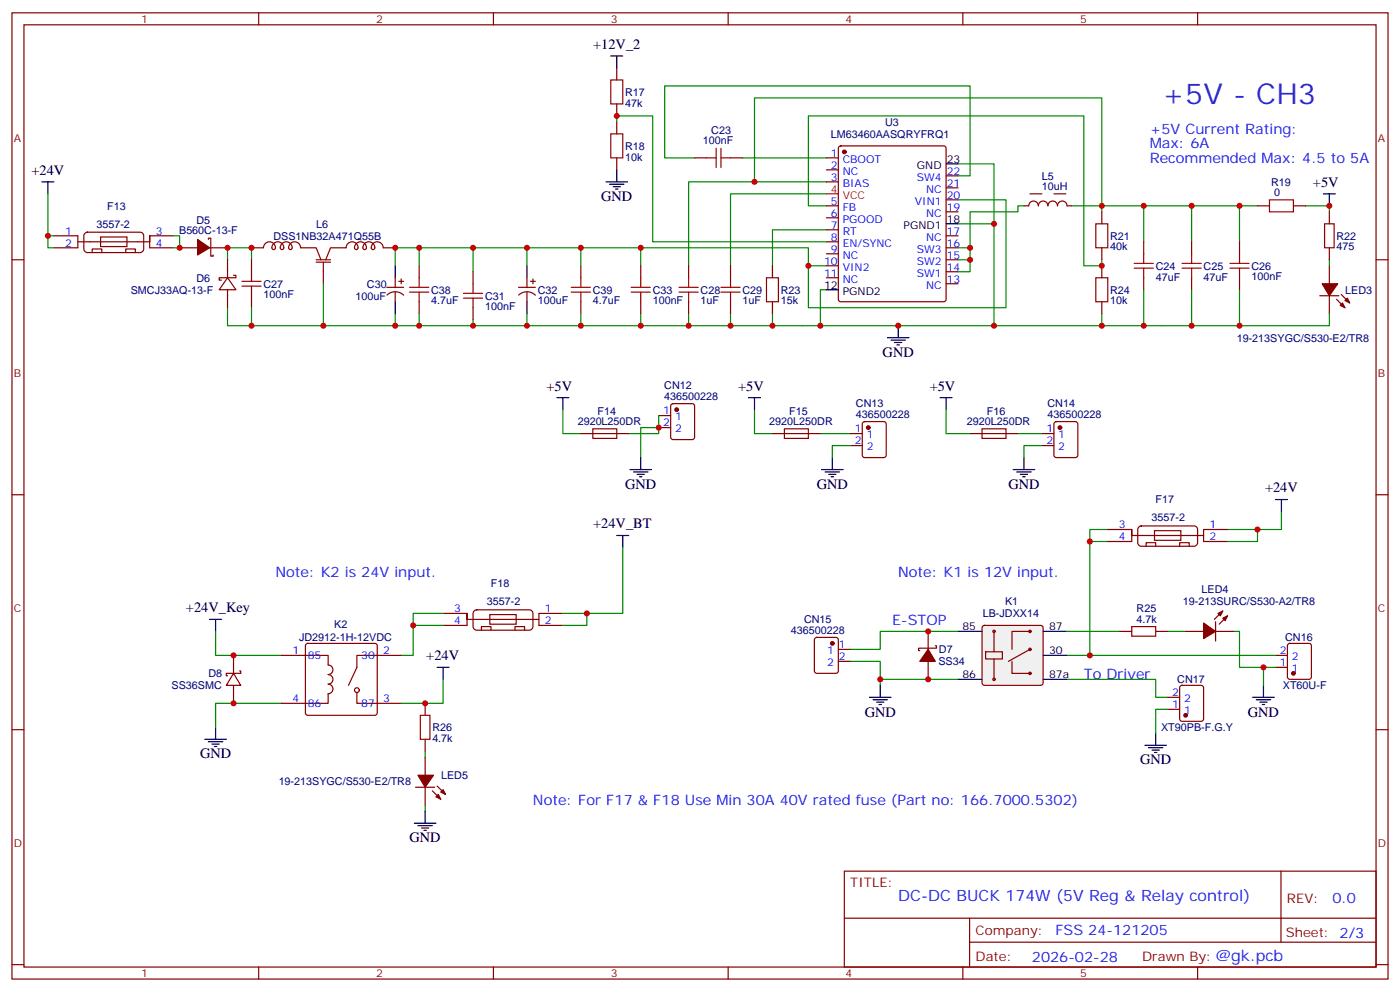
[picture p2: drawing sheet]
<svg xmlns="http://www.w3.org/2000/svg" width="412mm" height="292mm" viewBox="0 0 412 292" stroke-linecap="round" stroke-linejoin="round" font-family="sans-serif">
<g fill="none" stroke="#870000" stroke-width=".35">
<path d="M3.5 3.8h405.4v284.3h-405.4zM7.1 7.3h398.2v277.3h-398.2zM76.2 3.8v3.5M145.3 3.8v3.5M214.5 3.8v3.5M283.6 3.8v3.5M352.8 3.8v3.5M181.7 35.9v3.5M181.7 46.5v3.5M204.6 46.5h3.5M215.2 46.5h3.5M243.4 46.5h3.5"/>
<path d="M243.4 50h3.5M243.4 53.5h3.5M247.2 43.1l.4-.2h30.4l.5 .2 .2 .5v44.5l-.2 .5-.5 .2h-30.4l-.4-.2-.3-.5v-44.5zM278.7 58.8h3.5M278.7 55.3h3.5M278.7 51.8h3.5M303.4 57h3.5M310.4 57h3.6M3.5 76.4h3.6M15.9 69.4h7v3.5h-7M22.9 71.2h21.2v-1.8v3.5h7.1M24.9 68.8l.9-.5 15.8 .1 .5 .4 .2 .6v4.2l-.4 .5-.6 .2h-15.9l-.5-.5-.2-.5v-3.9z"/>
<path d="M27.2 74.3v-1h2.8v1M29.6 69.7h7.8v2.9h-7.8zM37 74.3v-1h2.9v1M44.1 69.4h7.1M52.9 72.9h5.3M61.4 70.4v-.3h.7v5.3h.7v-.4M61.7 72.9h5.3M74.1 76.4v3.6M139.3 80v3.5M188.7 78.2v3.5M202.8 78.2v3.5M215.2 78.2v3.5"/>
<path d="M227.5 78.2v3.5M243.4 60.6h3.5M243.4 64.1h3.5M243.4 67.6h3.5M243.4 71.2h3.5M243.4 74.7h3.5M243.4 78.2h3.5M278.7 76.4h3.5M278.7 72.9h3.5M278.7 80h3.5M278.7 69.4h3.5M278.7 62.3h3.5"/>
<path d="M301.6 60.6h1.4M303 60.6a1.41 1.41 0 0 1 1.5-1.4 1.41 1.41 0 0 1 1.4 1.4M305.9 60.6a1.41 1.41 0 0 1 1.4-1.4 1.41 1.41 0 0 1 1.4 1.4M308.7 60.6a1.41 1.41 0 0 1 1.4-1.4 1.41 1.41 0 0 1 1.4 1.4M311.5 60.6a1.41 1.41 0 0 1 1.4-1.4 1.41 1.41 0 0 1 1.4 1.4h1.4M324.6 62.3v3.6M324.6 72.9v3.5M324.6 78.2v3.5M336.9 71.2v3.5M351 71.2v3.5M365.1 71.2v3.5M391.6 78.2v5.3"/>
<path d="M405.3 76.4h3.6M74.1 87v3.6M113.9 84.6h5M114 86.8a3.5 3.5 0 0 1 4.9 .1M116.4 81.7v2.9M116.4 86v2.8M117.5 82.8h1.4M118.2 82.1v1.4M139.3 90.6v3.5M152.8 84.6h4.9M152.8 86.8a3.5 3.5 0 0 1 4.9 .1M155.2 81.7v2.9"/>
<path d="M155.2 86v2.8M156.3 82.8h1.4M157 82.1v1.4M188.7 88.8v3.5M202.8 88.8v3.5M215.2 88.8v3.5M227.5 88.8v3.5M243.4 81.7h3.5M278.7 83.5h3.5M324.6 88.8v3.5M336.9 81.7v3.6M351 81.7v3.6"/>
<path d="M365.1 81.7v3.6M388.8 87h5.6M391.6 87v5.3M393.7 88.1l2.5 2.5M395.1 86.7l2.5 2.4M3.5 145.6h3.6M326.3 155.8h7.1M335.4 155.2l.8-.4h15.9l.5 .4 .2 .6-.1 4.2-.4 .6-.6 .2-15.8-.1-.6-.4-.2-.6v-3.9zM340.1 156.2h7.7v2.8h-7.7zM354.5 157.6h-21.1v-1.8v3.5h-7.1M361.6 155.8h-7.1v3.5h7.1M405.3 145.6h3.6"/>
<path d="M337.6 160.8v-1.1h2.8v1.1M347.5 160.8v-1.1h2.8v1.1M3.5 214.7h3.6M405.3 214.7h3.6M248.7 256.4h156.6v28.2h-156.6zM377.3 256.4v20.9M248.7 270.2h156.5M285.6 277.3h119.6M285.6 270.2v14.1M3.5 283.9h3.6M76.2 284.6v3.5M145.3 284.6v3.5"/>
<path d="M214.5 284.6v3.5M283.6 284.6v3.5M352.8 284.6v3.5M405.3 283.9h3.6"/>
</g>
<g fill="none" stroke="#008700" stroke-width=".35">
<path d="M181.7 35.9v-1.8h10.6v37.1h51.1M14.1 57v15.9h1.8M204.6 46.5h-8.8v-21.2h90v26.5h-3.6M218.7 46.5h24.7M222.2 53.5h-19.4v24.7M243.4 53.5h-21.2v-24.7h102.4v31.8h-8.9M243.4 57h-28.2v21.2M282.2 58.8h14.1v31.8h-58.2v-12.4M282.2 48.2h10.6v17.7M14.1 69.4h1.8M51.2 69.4h1.7v3.5h-1.7M67 76.4v-3.5h7.1v3.5"/>
<path d="M139.3 72.9h-22.9v5.3M155.2 72.9h-15.9v7.1M188.7 72.9h-33.5v5.3M188.7 78.2v-5.3h49.4v5.3h5.3M243.4 60.6h-5.3v-26.5h81.2v44.1h5.3v-1.8M243.4 67.6h-15.9v10.6M282.2 76.4h3.6v3.6h-3.6M282.2 65.9h10.6v29.9h-65.3v-3.5M282.2 72.9h3.6v3.5M301.6 60.6h-1.7v1.7h-14.1v10.6M336.9 60.6h-12.3v1.7M351 71.2v-10.6h14.1v10.6"/>
<path d="M351 60.6h-14.1v10.6M365.1 60.6h5.3M384.5 60.6h7.1v1.7M391.6 76.4v1.8M67 90.6v5.2h49.4M74.1 90.6v5.2M116.4 92.3v3.5h22.9M139.3 94.1v1.7h15.9M155.2 92.3v3.5h33.5M188.7 92.3v3.5h14.1M202.8 92.3v3.5h12.4M215.2 92.3v3.5h12.3"/>
<path d="M243.4 85.3h-1.7v10.5M324.6 92.3v3.5h-31.8M324.6 95.8h12.3M336.9 85.3v10.5h28.2v-10.5M351 85.3v10.5M391.6 92.3v3.5h-26.5M194 125.8h-5.3v8.9M326.3 159.3h-5.3v33.6h-6.7M326.3 155.8h-5.3v3.5M377.5 150.5v5.3h-15.9M250.5 194.6h8.8v5.3M282.2 185.8h-22.9v5.3h-8.8"/>
<path d="M282.2 199.9h-22.9v1.8M314.3 199.9h26.1v5.3h3.6"/>
</g>
<g fill="#870000" stroke="#870000" stroke-width=".35">
<path d="M58.2 70.4l3.5 2.5-3.5 2.1z"/>
<path d="M395.5 89.1l.7 1.5-1.4-.7z"/>
<path d="M396.9 87.7l.7 1.4-1.4-.7z"/>
<path d="M389.5 83.5h4.6l-2.5 3.5z"/>
<circle cx="248.7" cy="44.7" r=".53"/>
</g>
<g fill="none" stroke="#000" stroke-width=".35">
<path d="M12.3 53.5h3.6M14.1 53.5v3.5M178.5 53.5h6.4M179.6 54.2h4.2M180.6 54.9h2.1M181.3 55.6h.7M181.7 50v3.5M278.7 48.2h3.5M389.8 57h3.5M391.6 57v3.6M116.4 78.2v3.5M155.2 78.2v3.5"/>
<path d="M278.7 65.9h3.5M116.4 88.8v3.5M155.2 88.8v3.5M243.4 85.3h3.5M261.4 99.4h6.4M264.6 95.8v3.6M164 117h3.6M165.8 117v3.5M262.5 100.1h4.2M263.5 100.8h2.1M264.2 101.5h.7M185.6 138.2h6.3"/>
<path d="M186.6 138.9h4.3M187.7 139.6h2.1M188.7 134.7v3.5M188.4 140.3h.7M375.7 147h3.5M377.5 147v3.5M256.1 205.2h6.4M257.2 205.9h4.2M258.2 206.6h2.1M258.9 207.3h.7M259.3 201.7v3.5M337.3 219.3h6.3"/>
<path d="M340.4 215.8v3.5M338.3 220h4.2M339.4 220.7h2.1M340.1 221.4h.7"/>
</g>
<g fill="none" stroke="#a10000" stroke-width=".35">
<path d="M179.9 39.4h3.5v7.1h-3.5zM208.1 46.5h2.9M211 43.6v5.7M212.4 46.5h2.8M212.4 43.6v5.7M74.1 80v2.8M322.8 65.9h3.5v7h-3.5zM334.1 78.9h5.6M334.1 77.5h5.6M336.9 74.7v2.8M336.9 78.9v2.8M348.2 78.9h5.6"/>
<path d="M348.2 77.5h5.6M351 74.7v2.8M351 78.9v2.8M362.3 78.9h5.6M362.3 77.5h5.6M365.1 74.7v2.8M365.1 78.9v2.8M71.3 84.2h5.6M71.3 82.8h5.6M74.1 84.2v2.8M136.5 87.7h5.7M136.5 86.3h5.7"/>
<path d="M139.3 83.5v2.8M139.3 87.7v2.9M185.9 86h5.7M185.9 84.6h5.7M188.7 81.7v2.9M188.7 86v2.8M200 86h5.7M200 84.6h5.7M202.8 81.7v2.9M202.8 86v2.8M212.4 86h5.6M212.4 84.6h5.6"/>
<path d="M215.2 81.7v2.9M215.2 86v2.8M225.8 81.7h3.5v7.1h-3.5zM322.8 81.7h3.5v7.1h-3.5z"/>
</g>
<path d="M243.4 57h3.5" fill="none" stroke="#f00" stroke-width=".35"/>
<path d="M289.5 184.3l.5-.3h16.6l.5 .3 .2 .4v16.3l-.3 .5-.4 .2h-16.6l-.5-.3-.2-.4v-16.3z" fill="#f0f0f0" stroke="#870000" stroke-width=".35"/>
<g fill="none" stroke="#000" stroke-width=".35">
<path d="M179.9 16.5h3.5M181.7 16.5v3.5M220.5 117h3.5M222.2 117v3.5M276.9 117h3.6M278.7 117v3.5M242 138.2h6.4M243.1 138.9h4.2M244.1 139.6h2.1M245.2 134.7v3.5M298.4 138.2h6.4M299.5 138.9h4.2"/>
<path d="M300.6 139.6h2.1M301.6 134.7v3.5M181.7 157.6h3.5M183.4 157.6v3.5M244.8 140.3h.7M301.3 140.3h.7M61.7 182.3h3.6M63.5 182.3v3.5M128.8 196.4h3.5M130.5 196.4v3.5M282.2 199.9h7.1M282.2 185.8h7.1"/>
<path d="M307.3 199.9h7M307.3 192.9h7M307.3 185.8h7M60.3 217.6h6.4M61.4 218.3h4.2M62.4 219h2.2M63.1 219.7h.8M63.5 214v3.6M369 205.2h6.4M370.1 205.9h4.2M371.1 206.6h2.1M371.8 207.3h.7"/>
<path d="M372.2 201.7v3.5M125.2 238.7v3.6M122.1 242.3h6.3M123.1 243h4.3M124.2 243.7h2.1M124.9 244.4h.7"/>
</g>
<g fill="none" stroke="#870000" stroke-width=".35">
<path d="M181.7 20v3.5M181.7 30.6v3.5M67 76.4v5.3M74.1 72.9h3.5a1.74 1.74 0 0 1 1.9-1.7 1.74 1.74 0 0 1 1.6 2 .53 .53 0 0 1-.6 .2 .53 .53 0 0 1-.4-.5 1.74 1.74 0 0 1 1.9-1.7 1.74 1.74 0 0 1 1.5 2 .53 .53 0 0 1-.6 .2 .53 .53 0 0 1-.4-.5 1.74 1.74 0 0 1 1.9-1.7 1.74 1.74 0 0 1 1.6 2 .53 .53 0 0 1-.6 .2 .53 .53 0 0 1-.4-.5 1.76 1.76 0 0 1 1.8-1.7 1.76 1.76 0 0 1 1.7 1.7h4.6l1.4 3.5M93.1 76.4h4.3M93.1 77.2h4.3M95.2 77.2v6.3M116.4 72.9h-3.5a1.74 1.74 0 0 0-1.9-1.7 1.74 1.74 0 0 0-1.6 2 .53 .53 0 0 0 .6 .2 .53 .53 0 0 0 .4-.5 1.74 1.74 0 0 0-1.9-1.7 1.74 1.74 0 0 0-1.5 2 .53 .53 0 0 0 .6 .2 .53 .53 0 0 0 .3-.5 1.74 1.74 0 0 0-1.8-1.7 1.74 1.74 0 0 0-1.6 2 .53 .53 0 0 0 .6 .2 .53 .53 0 0 0 .4-.5 1.76 1.76 0 0 0-1.8-1.7 1.76 1.76 0 0 0-1.7 1.7h-4.6l-1.4 3.5M123.5 78.2v3.5M171.1 78.2v3.5M370.4 60.6h3.5M381 60.6h3.5"/>
<path d="M391.6 62.3v3.6M391.6 72.9v3.5M67 81.7l2.5 3.6h-4.9zM67 85.3v5.3M68.8 81h.7v.7h-4.9v.7h.7M123.5 88.8v3.5M171.1 88.8v3.5M197.8 119l.5-.2h5.6l.7 .4v9.5l-.5 .6-5.8 .1-.7-.5v-9.4zM171.1 127.6h14.1M194 122.3h3.6M194 125.8h3.6M227.5 127.6h14.2"/>
<path d="M250.5 127.6h3.5M250.5 131.1h3.5M254.2 124.3l.5-.2h5.6l.7 .4 .1 9.4-.5 .7-5.9 .1-.6-.5-.1-9.4zM285.8 127.6h14.1M306.9 127.6h3.5M306.9 131.1h3.5M310.7 124.3l.4-.2h5.7l.6 .4 .1 9.4-.5 .7-5.9 .1-.6-.5-.1-9.4zM139.6 179.9l.8-.4h15.9l.5 .4 .2 .6-.1 4.2-.4 .6-.6 .2-15.8-.1-.5-.4-.3-.6v-3.9zM360.2 179.8l-2.5 2.5M68.8 198.2l2.1 3.5h-4.2zM68.8 192.9v5.3M70.6 197.4h.3v.8h-4.2v.7h.3"/>
<path d="M82.9 192.9h13.8v2.8a1.41 1.41 0 0 1 1.4 1.4 1.41 1.41 0 0 1-1.4 1.4 1.41 1.41 0 0 1 1.4 1.4 1.41 1.41 0 0 1-1.4 1.4 1.41 1.41 0 0 1 1.4 1.4 1.41 1.41 0 0 1-1.4 1.5v2.8h-13.8M90.2 189.5l.5-.2h19.7l.5 .2 .2 .5v19.8l-.2 .5-.5 .2h-19.7l-.5-.2-.2-.5v-19.8zM118.2 192.9h-13.1v3.5l-2.4 5.3M130.5 180.5h7.1M141.8 185.5v-1.1h2.8v1.1M144.3 180.9h7.7v2.8h-7.7zM151.7 185.5v-1.1h2.8v1.1M158.7 182.3h-21.1v-1.8v3.5h-7.1M165.8 180.5h-7.1v3.5h7.1M240.1 187.8l.5-.2h5.6l.7 .4v9.4l-.4 .7-5.9 .1-.7-.5v-9.4zM246.9 191.1h3.6M246.9 194.6h3.6"/>
<path d="M273.4 185.8v5.3M273.4 194.6v5.3M275.5 190h.4v.7h-5.3v.8h.3M290.3 191.8h5v2.1h-5zM292.8 185.8v6M292.8 193.9v6M298.1 194.6v3.6h5.3M303.4 185.8h-5.3v5.3M303.4 191.1l-6.4 3.5M329.8 185.8h3.6M340.4 185.8h3.6M349.2 185.8h5.3"/>
<path d="M358.1 185.8h5.3M358.1 183v5.6M361.6 181.2l-2.5 2.5M375.7 192.9h3.5M375.7 196.4h3.5M379.5 189.5l.4-.2h5.7l.6 .5 .1 9.4-.5 .7h-5.9l-.6-.4-.1-9.5zM68.8 201.7v5.3M105.1 203.8v3.2h13.1M125.2 207v3.5M125.2 217.6v3.5M344 208.7h3.5M344 205.2h3.5"/>
<path d="M347.7 201.9l.5-.2h5.6l.7 .4v9.5l-.4 .6-5.9 .1-.7-.5v-9.4zM122.4 231.7h5.7M125.2 222.8v5.3M125.2 231.7v5.3M127.4 232.7l2.4 2.5M128.8 231.3l2.4 2.5"/>
<circle cx="292.8" cy="199.9" r=".35"/>
<circle cx="292.8" cy="185.8" r=".35"/>
<circle cx="303.4" cy="191.1" r=".35"/>
<circle cx="303.4" cy="198.2" r=".35"/>
<circle cx="303.4" cy="185.8" r=".35"/>
<circle cx="105.1" cy="203.1" r=".71"/>
</g>
<g fill="#870000" stroke="#870000" stroke-width=".35">
<path d="M273.4 191.1l2.1 3.5h-4.6z"/>
<path d="M128.4 234.5l.7-.7 .7 1.4z"/>
<path d="M129.8 233.1l.7-.7 .7 1.4z"/>
<path d="M123.1 228.1h4.6l-2.5 3.6z"/>
<path d="M360.2 181.9l1.4-.7-.7 1.4z"/>
<path d="M358.8 180.5l1.4-.7-.7 1.4z"/>
<path d="M354.5 183.3l3.6 2.5-3.6 2.1z"/>
<circle cx="245.2" cy="189.3" r=".53"/>
<circle cx="199.3" cy="120.5" r=".53"/>
<circle cx="255.8" cy="125.8" r=".53"/>
<circle cx="312.2" cy="125.8" r=".53"/>
<circle cx="349.2" cy="210.5" r=".53"/>
<circle cx="381" cy="198.2" r=".53"/>
</g>
<g fill="none" stroke="#008700" stroke-width=".35">
<path d="M123.5 72.9v5.3M171.1 72.9v5.3M95.2 83.5v12.3M123.5 92.3v3.5M171.1 92.3v3.5M165.8 120.5v7.1h5.3M194 122.3v5.3h-8.8M222.2 120.5v7.1h5.3M241.7 127.6h8.8M250.5 131.1h-5.3v3.6M278.7 120.5v7.1h7.1M299.9 127.6h7"/>
<path d="M306.9 131.1h-5.3v3.6M370.4 155.8v3.5h-8.8M183.4 161.1v19.4h-17.6M63.5 185.8v7.1h19.4M121.7 184h8.8M130.5 180.5h-8.8v12.4h-3.5M130.5 199.9v7.1h-12.3M172.9 180.5v3.5h-7.1M314.3 185.8h15.5M321 192.9h54.7M344 185.8h5.2M363.4 185.8h1.7v10.6h7.1"/>
<path d="M375.7 196.4h-3.5v5.3M82.9 207h-19.4v7M344 208.7h-3.6v7.1M125.2 221.1v1.7M125.2 237v1.7"/>
</g>
<g fill="none" stroke="#a10000" stroke-width=".35">
<path d="M179.9 23.5h3.5v7.1h-3.5zM373.9 58.8h7.1v3.5h-7.1zM390.2 65.9h2.8v7h-2.8zM120.6 86h5.7M120.6 84.6h5.7M123.5 81.7v2.9M123.5 86v2.8M168.3 86h5.6M168.3 84.6h5.6M171.1 81.7v2.9M171.1 86v2.8M174.6 126.2h7.1v2.8h-7.1z"/>
<path d="M231.1 126.2h7v2.8h-7zM289.3 126.2h7v2.8h-7zM333.4 184.4h7v2.8h-7zM123.8 210.5h2.8v7.1h-2.8z"/>
</g>
<g fill="#c00">
<circle cx="238.1" cy="78.2" r=".88"/>
<circle cx="139.3" cy="95.8" r=".88"/>
<circle cx="155.2" cy="95.8" r=".88"/>
<circle cx="188.7" cy="95.8" r=".88"/>
<circle cx="202.8" cy="95.8" r=".88"/>
<circle cx="139.3" cy="72.9" r=".88"/>
<circle cx="292.8" cy="95.8" r=".88"/>
<circle cx="324.6" cy="60.6" r=".88"/>
<circle cx="222.3" cy="53.5" r=".88"/>
<circle cx="215.2" cy="95.8" r=".88"/>
<circle cx="292.8" cy="65.9" r=".88"/>
<circle cx="241.7" cy="95.8" r=".88"/>
<circle cx="227.5" cy="95.8" r=".88"/>
<circle cx="74.1" cy="95.8" r=".88"/>
<circle cx="14.1" cy="69.4" r=".88"/>
<circle cx="52.9" cy="72.9" r=".88"/>
<circle cx="264.6" cy="95.8" r=".88"/>
<circle cx="324.6" cy="78.2" r=".88"/>
<circle cx="351" cy="60.6" r=".88"/>
<circle cx="336.9" cy="60.6" r=".88"/>
<circle cx="336.9" cy="95.8" r=".88"/>
<circle cx="324.6" cy="95.8" r=".88"/>
<circle cx="351" cy="95.8" r=".88"/>
<circle cx="365.1" cy="95.8" r=".88"/>
<circle cx="365.1" cy="60.6" r=".88"/>
<circle cx="391.6" cy="60.6" r=".88"/>
<circle cx="285.8" cy="76.4" r=".88"/>
<circle cx="285.8" cy="72.9" r=".88"/>
<circle cx="321" cy="159.3" r=".88"/>
<circle cx="259.3" cy="199.9" r=".88"/>
<circle cx="172.9" cy="180.5" r=".88"/>
<circle cx="273.4" cy="199.9" r=".88"/>
<circle cx="273.4" cy="185.8" r=".88"/>
<circle cx="68.8" cy="192.9" r=".88"/>
<circle cx="68.8" cy="207" r=".88"/>
<circle cx="181.7" cy="34.1" r=".88"/>
<circle cx="116.4" cy="95.8" r=".88"/>
<circle cx="95.3" cy="95.8" r=".88"/>
<circle cx="321" cy="192.9" r=".88"/>
<circle cx="370.4" cy="155.8" r=".88"/>
<circle cx="372.2" cy="196.4" r=".88"/>
<circle cx="121.7" cy="184" r=".88"/>
<circle cx="125.2" cy="207" r=".88"/>
<circle cx="116.4" cy="72.9" r=".88"/>
<circle cx="67" cy="72.9" r=".88"/>
<circle cx="74.1" cy="72.9" r=".88"/>
<circle cx="155.2" cy="72.9" r=".88"/>
<circle cx="188.7" cy="72.9" r=".88"/>
<circle cx="123.5" cy="72.9" r=".88"/>
<circle cx="123.5" cy="95.8" r=".88"/>
<circle cx="171.1" cy="72.9" r=".88"/>
<circle cx="171.1" cy="95.8" r=".88"/>
<circle cx="194" cy="125.8" r=".88"/>
</g>
<text font-size="8.5" fill="#00f" x="342.2" y="30.6">+5V - CH3</text>
<g font-size="4.6" fill="#00f">
<text x="264.6" y="265.2">DC-DC BUCK 174W (5V Reg &amp; Relay control)</text>
<text x="358.1" y="282.8">@gk.pcb</text>
</g>
<g font-size="4.2">
<text x="174.7" y="14.4">+12V_2</text>
<text x="9.3" y="51.4">+24V</text>
<text x="177.1" y="59.2">GND</text>
<text x="386.7" y="55">+5V</text>
<text x="260" y="105">GND</text>
<text x="161" y="114.9">+5V</text>
<text x="217.4" y="114.9">+5V</text>
<text x="273.9" y="114.9">+5V</text>
<text x="184.1" y="143.8">GND</text>
<text x="240.6" y="143.8">GND</text>
<text x="297" y="143.8">GND</text>
<text x="372.6" y="144.9">+24V</text>
<text x="174.7" y="155.5">+24V_BT</text>
<text x="54.8" y="180.2">+24V_Key</text>
<text x="125.6" y="194.3">+24V</text>
<text x="254.7" y="210.9">GND</text>
<text x="367.6" y="210.9">GND</text>
<text x="58.9" y="223.2">GND</text>
<text x="335.8" y="225">GND</text>
<text x="120.6" y="247.9">GND</text>
</g>
<g font-size="4.2" fill="#00f">
<text x="338.7" y="39.4">+5V Current Rating:</text>
<text x="338.7" y="43.6">Max: 6A</text>
<text x="338.7" y="47.9">Recommended Max: 4.5 to 5A</text>
<text x="81.1" y="169.9">Note: K2 is 24V input.</text>
<text x="264.6" y="169.9">Note: K1 is 12V input.</text>
<text x="262.8" y="184">E-STOP</text>
<text x="319.3" y="199.9">To Driver</text>
<text x="157" y="237">Note: For F17 &amp; F18 Use Min 30A 40V rated fuse (Part no: 166.7000.5302)</text>
<text x="392.5" y="265.6">0.0</text>
<text x="310.9" y="275.2">FSS 24-121205</text>
<text x="304" y="283">2026-02-28</text>
</g>
<g font-size="3.9" fill="#800">
<text x="250.5" y="260.9">TITLE:</text>
<text x="379.1" y="265.6">REV:</text>
<text x="287.4" y="275.1">Company:</text>
<text x="378.7" y="275.8">Sheet: 2/3</text>
<text x="287.4" y="282.8">Date:</text>
<text x="336.4" y="282.9">Draw</text>
<text x="346.6" y="282.9">n By:</text>
</g>
<g font-size="3.2" fill="#800">
<text x="41.6" y="6.8">1</text>
<text x="110.8" y="6.8">2</text>
<text x="179.9" y="6.8">3</text>
<text x="249.1" y="6.8">4</text>
<text x="318.2" y="6.8">5</text>
<text x="4.1" y="41.9">A</text>
<text x="405.9" y="41.9">A</text>
<text x="4.1" y="111">B</text>
<text x="405.9" y="111">B</text>
<text x="4.1" y="180.2">C</text>
<text x="405.9" y="180.2">C</text>
<text x="4.1" y="249.3">D</text>
<text x="405.9" y="249.3">D</text>
<text x="41.6" y="287.6">1</text>
<text x="110.8" y="287.6">2</text>
<text x="179.9" y="287.6">3</text>
<text x="249.1" y="287.6">4</text>
<text x="318.2" y="287.6">5</text>
</g>
<g font-size="3.2" fill="#000080">
<text x="184.1" y="28.2">R17</text>
<text x="184.1" y="31.4">47k</text>
<text x="209.5" y="39.4">C23</text>
<text x="244.7" y="40.5">LM63460AASQRYFRQ1</text>
<text x="260.7" y="37">U3</text>
<text x="184.1" y="47.2">10k</text>
<text x="184.1" y="44.1">R18</text>
<text x="207" y="42.3">100nF</text>
<text x="306.8" y="52.9">L5</text>
<text x="306.8" y="56">10uH</text>
<text x="374.5" y="54.7">R19</text>
<text x="375.4" y="57.7">0</text>
<text x="31.6" y="61.7">F13</text>
<text x="57.9" y="65.9">D5</text>
<text x="28.4" y="67">3557-2</text>
<text x="52.8" y="68.8">B560C-13-F</text>
<text x="80.5" y="70.5">DSS1NB32A471Q55B</text>
<text x="93.1" y="67">L6</text>
<text x="327" y="70.6">R21</text>
<text x="393.7" y="70.5">R22</text>
<text x="327" y="73.7">40k</text>
<text x="393.7" y="73.7">475</text>
<text x="57.9" y="82.9">D6</text>
<text x="340.4" y="82.6">47uF</text>
<text x="340.4" y="79.4">C24</text>
<text x="354.5" y="82.6">47uF</text>
<text x="354.5" y="79.4">C25</text>
<text x="368.7" y="82.5">100nF</text>
<text x="368.7" y="79.4">C26</text>
<text x="38.5" y="86.4">SMCJ33AQ-13-F</text>
<text x="77.6" y="87.8">100nF</text>
<text x="77.6" y="84.7">C27</text>
<text x="104.7" y="88.2">100uF</text>
<text x="108.1" y="84.7">C30</text>
<text x="127" y="89.6">4.7uF</text>
<text x="127" y="86.4">C38</text>
<text x="142.9" y="88.2">C31</text>
<text x="158.4" y="89.6">100uF</text>
<text x="158.4" y="86.4">C32</text>
<text x="174.6" y="89.6">4.7uF</text>
<text x="174.6" y="86.4">C39</text>
<text x="192.3" y="89.6">100nF</text>
<text x="192.3" y="86.4">C33</text>
<text x="206.4" y="89.6">1uF</text>
<text x="206.4" y="86.4">C28</text>
<text x="218.7" y="89.6">1uF</text>
<text x="218.7" y="86.4">C29</text>
<text x="230" y="89.6">15k</text>
<text x="230" y="86.4">R23</text>
<text x="327" y="89.6">10k</text>
<text x="327" y="86.4">R24</text>
<text x="396.3" y="86.4">LED3</text>
<text x="142.9" y="91.3">100nF</text>
<text x="364.3" y="100.5">19-213SYGC/S530-E2/TR8</text>
<text x="195.7" y="117.7">436500228</text>
<text x="195.7" y="114.6">CN12</text>
<text x="252.1" y="119.9">CN13</text>
<text x="308.6" y="119.9">CN14</text>
<text x="170.2" y="125.2">2920L250DR</text>
<text x="176" y="122">F14</text>
<text x="226.6" y="125.2">2920L250DR</text>
<text x="232.5" y="122">F15</text>
<text x="252.1" y="123">436500228</text>
<text x="284.8" y="125.2">2920L250DR</text>
<text x="290.7" y="122">F16</text>
<text x="308.6" y="123">436500228</text>
<text x="340.4" y="148.1">F17</text>
<text x="339.2" y="153.4">3557-2</text>
<text x="144.6" y="172.8">F18</text>
<text x="143.4" y="178.1">3557-2</text>
<text x="296.1" y="178.1">K1</text>
<text x="348.4" y="178.1">19-213SURC/S530-A2/TR8</text>
<text x="354" y="174.6">LED4</text>
<text x="98.4" y="185">K2</text>
<text x="236.8" y="183.4">CN15</text>
<text x="289.5" y="181.7">LB-JDXX14</text>
<text x="334.8" y="183.3">4.7k</text>
<text x="334.8" y="180.2">R25</text>
<text x="88.1" y="188.7">JD2912-1H-12VDC</text>
<text x="232.9" y="186.5">436500228</text>
<text x="378.6" y="188.7">CN16</text>
<text x="276.4" y="195.8">SS34</text>
<text x="276.6" y="192.2">D7</text>
<text x="50.5" y="202.8">SS36SMC</text>
<text x="61.4" y="199.3">D8</text>
<text x="346.8" y="201.1">CN17</text>
<text x="377.9" y="202.8">XT60U-F</text>
<text x="127.4" y="215.2">R26</text>
<text x="342" y="215.2">XT90PB-F.G.Y</text>
<text x="127.4" y="218.3">4.7k</text>
<text x="82.1" y="231.1">19-213SYGC/S530-E2/TR8</text>
<text x="129.9" y="229.3">LED5</text>
</g>
<g font-size="3.2" fill="#00f">
<text x="244.8" y="46.1">1</text>
<text x="248.2" y="47.9">CBOOT</text>
<text x="244.8" y="49.6">2</text>
<text x="244.8" y="53.2">3</text>
<text x="248.2" y="51.4">NC</text>
<text x="270.1" y="53.2">SW4</text>
<text x="278.9" y="51.4">22</text>
<text x="248.2" y="54.9">BIAS</text>
<text x="272.8" y="56.7">NC</text>
<text x="278.9" y="58.5">20</text>
<text x="278.9" y="54.9">21</text>
<text x="244.8" y="60.2">5</text>
<text x="244.8" y="63.7">6</text>
<text x="248.2" y="62">FB</text>
<text x="248.2" y="65.5">PGOOD</text>
<text x="269.5" y="60.2">VIN1</text>
<text x="272.8" y="63.7">NC</text>
<text x="278.9" y="62">19</text>
<text x="19.1" y="69">1</text>
<text x="45.9" y="69">3</text>
<text x="244.8" y="67.3">7</text>
<text x="244.8" y="70.8">8</text>
<text x="248.2" y="69">RT</text>
<text x="272.8" y="70.8">NC</text>
<text x="278.9" y="69">17</text>
<text x="19.1" y="72.6">2</text>
<text x="45.9" y="72.6">4</text>
<text x="242.7" y="77.9">10</text>
<text x="244.8" y="74.3">9</text>
<text x="248.2" y="72.6">EN/SYNC</text>
<text x="248.2" y="76.1">NC</text>
<text x="270.1" y="77.9">SW2</text>
<text x="270.1" y="74.3">SW3</text>
<text x="278.9" y="76.1">15</text>
<text x="278.9" y="72.6">16</text>
<text x="242.7" y="81.4">11</text>
<text x="248.2" y="79.6">VIN2</text>
<text x="248.2" y="83.1">NC</text>
<text x="270.1" y="81.4">SW1</text>
<text x="278.9" y="83.1">13</text>
<text x="278.9" y="79.6">14</text>
<text x="272.8" y="84.9">NC</text>
<text x="195.4" y="122">1</text>
<text x="195.4" y="125.5">2</text>
<text x="198.9" y="123.7">1</text>
<text x="198.9" y="127.2">2</text>
<text x="251.8" y="127.2">1</text>
<text x="251.8" y="130.8">2</text>
<text x="255.3" y="129">1</text>
<text x="308.3" y="127.2">1</text>
<text x="308.3" y="130.8">2</text>
<text x="311.7" y="129">1</text>
<text x="255.3" y="132.5">2</text>
<text x="311.7" y="132.5">2</text>
<text x="329.6" y="155.5">3</text>
<text x="356.3" y="155.5">1</text>
<text x="329.6" y="159">4</text>
<text x="356.3" y="159">2</text>
<text x="133.8" y="180.2">3</text>
<text x="133.8" y="183.7">4</text>
<text x="160.5" y="180.2">1</text>
<text x="160.5" y="183.7">2</text>
<text x="247.1" y="190.7">1</text>
<text x="86.2" y="192.5">1</text>
<text x="90.7" y="193.9">85</text>
<text x="106.4" y="193.9">30</text>
<text x="112.9" y="192.5">2</text>
<text x="243.6" y="192.5">1</text>
<text x="243.6" y="196">2</text>
<text x="247.1" y="194.3">2</text>
<text x="377" y="196">1</text>
<text x="377" y="192.5">2</text>
<text x="380.5" y="197.8">1</text>
<text x="380.5" y="194.3">2</text>
<text x="86.2" y="206.6">4</text>
<text x="90.7" y="208">86</text>
<text x="106.4" y="208">87</text>
<text x="112.9" y="206.6">3</text>
<text x="345.3" y="208.4">1</text>
<text x="345.3" y="204.9">2</text>
<text x="348.8" y="206.6">2</text>
<text x="348.8" y="210.1">1</text>
</g>
<g font-size="3.2">
<text x="278.9" y="47.9">23</text>
<text x="270.1" y="49.6">GND</text>
<text x="278.9" y="65.5">18</text>
<text x="266.2" y="67.3">PGND1</text>
<text x="242.7" y="84.9">12</text>
<text x="248.2" y="86.7">PGND2</text>
<text x="283.5" y="185.5">85</text>
<text x="309" y="185.5">87</text>
<text x="309" y="192.5">30</text>
<text x="283.5" y="199.6">86</text>
<text x="309" y="199.6">87a</text>
</g>
<g font-size="3.2" fill="#f00">
<text x="244.8" y="56.7">4</text>
<text x="248.2" y="58.5">VCC</text>
</g>
</svg>
